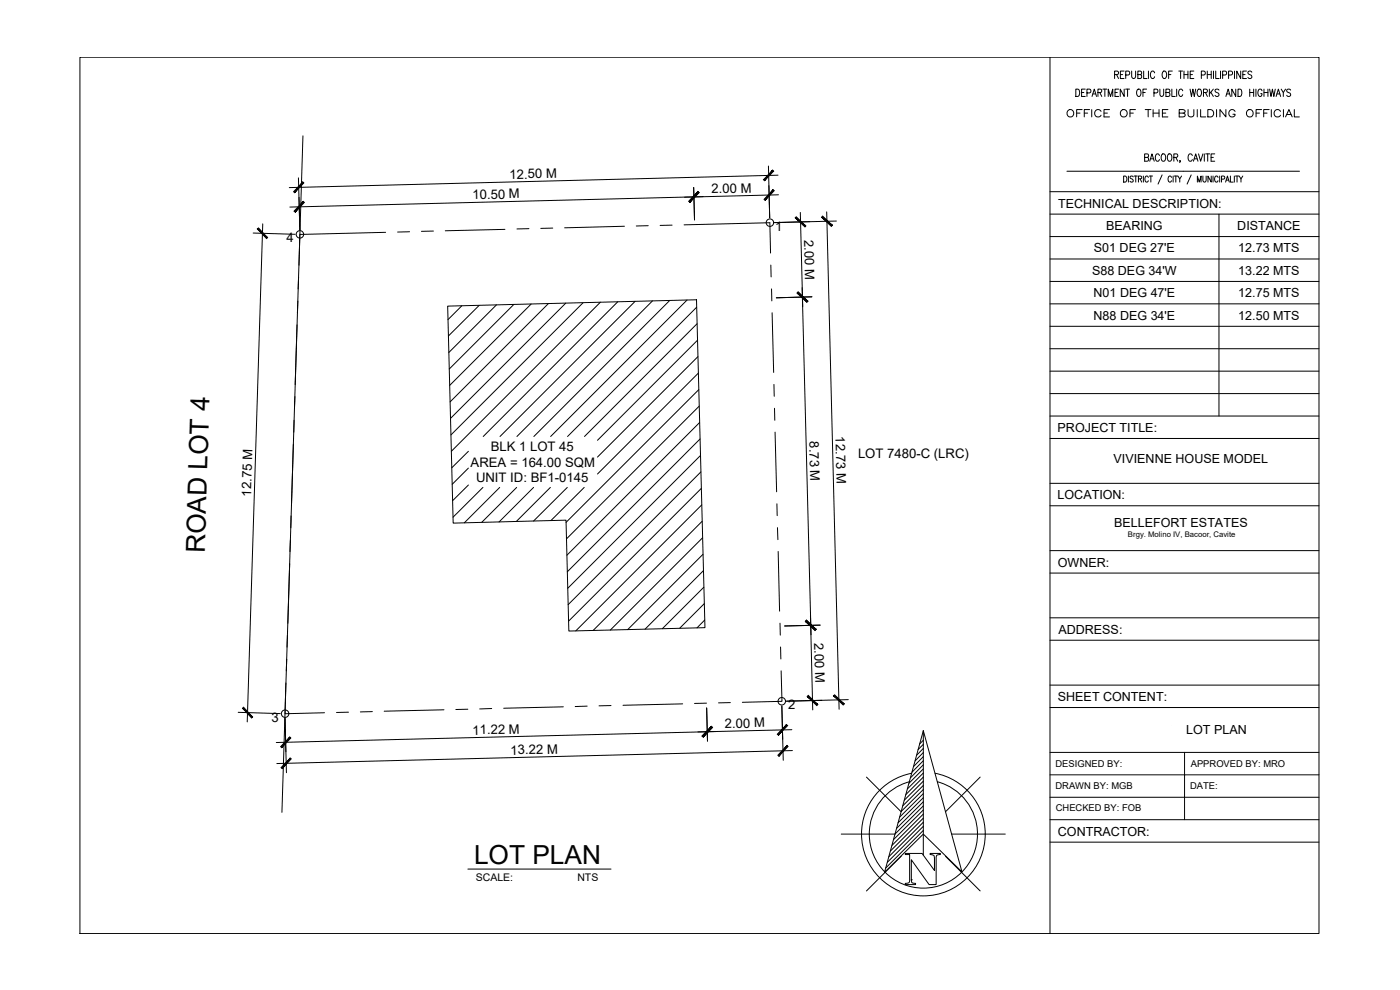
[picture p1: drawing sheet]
<svg xmlns="http://www.w3.org/2000/svg" width="420mm" height="297mm" viewBox="0 0 420 297" stroke-linecap="round" stroke-linejoin="round" font-family="sans-serif">
<!-- layer: 0 -->
<g fill="none" stroke="#000" stroke-width=".3">
<path d="M24 17.2h371.8v262.9h-371.8zM315.1 17.2v262.9M89.6 53.4l.4 15.5M90.9 40.8l-6.3 202.9M208.2 56.2l.2 9.8M230.6 49.8l.4 15.5M230.7 55.7l.3 9.7M233.5 52.6l-146.7 3.7M233.6 58.4l-146.6 3.7M315.1 57.5h80.7M76 69.9l12.6 .4M78.9 67.2l-4.7 149.4"/>
<path d="M115.7 69.7l-25.7 .6-.3 9.3M122.9 69.5l-3.6 .1M130.1 69.3l-3.6 .1M151.5 68.8l-17.9 .4M158.7 68.6l-3.6 .1M165.9 68.4l-3.6 .1M187.4 67.9l-18 .5M194.5 67.7l-3.5 .1M201.7 67.5l-3.6 .1M205.3 67.5l25.7-.7 .3 9.1M231.3 79.5l.1 3.6M240.2 63.7l.7 28.3"/>
<path d="M248.1 63.6l3.7 149.2M251 66.3l-18.6 .5 10.7-.3M315.1 64.2h80.7M315.1 71h80.7M315.1 77.7h80.7M365.8 64.2v60.6M89.4 90.3l-.1 3.6M89.6 83.2l-.1 3.5M134.4 91.8l74.6-1.9 2.6 98.4-40.9 1-.8-33.2-33.9 .9zM138.6 91.8l-4.2 4.1M143.8 91.6l-9.2 9.2M149 91.5l-14.3 14.3"/>
<path d="M154.2 91.3l-19.4 19.4M159.4 91.2l-24.5 24.4M164.6 91.1l-29.5 29.5M169.8 91l-34.6 34.5M175 90.8l-39.7 39.7M180.2 90.7l-44.7 44.7M185.4 90.5l-40.4 40.5M190.6 90.4l-40.5 40.6M195.8 90.3l-40.7 40.7M201 90.2l-40.8 40.8M206.2 90l-40.9 41M209.1 92.2l-38.8 38.8"/>
<path d="M209.2 97.1l-33.8 33.9M231.5 86.7l.1 3.6M231.7 93.8l.5 17.9M240.7 86.3l2.7 104.1M243.7 89.1l-10.7 .3M315.1 84.4h80.7M315.1 91.2h80.7M315.1 97.9h80.7M88.5 119l-.1 3.5M209.3 102.1l-30 30M209.5 107l-30.2 30.1M209.6 112l-30.3 30.2"/>
<path d="M209.7 116.9l-39.8 39.8M232.3 115.3l.1 3.6M315.1 104.6h80.7M315.1 111.4h80.7M315.1 118.1h80.7M88.3 126.1l-.1 3.6M140.6 135.4l-5 5M209.8 121.9l-39.8 39.8M210 126.8l-39.9 39.8M210.1 131.7l-39.8 39.9M210.2 136.7l-39.8 39.8M232.4 122.5l.1 3.6"/>
<path d="M232.6 129.7l.5 17.9M315.1 124.8h80.7M315.1 131.6h80.7M87.4 154.8l-.1 3.6M140.6 140.4l-4.9 4.9M140.6 145.5l-4.8 4.7M144.9 146.2l-8.9 9M150 146.2l-10.7 10.7M155.1 146.2l-10.5 10.5M160.1 146.2l-10.3 10.4M165.2 146.2l-10.2 10.2M170.3 146.2l-10.2 10.1"/>
<path d="M175.3 146.2l-10 10M210.3 141.6l-39.8 39.8M210.5 146.5l-39.9 39.9M210.6 151.5l-37.8 37.8M210.7 156.4l-32.7 32.8M233.2 151.2v3.5M233.3 158.3l.2 3.6M315.1 145h80.7M315.1 151.8h80.7M86.9 169.1l-.5 17.9M87.2 162l-.2 3.5M210.8 161.4l-27.6 27.6"/>
<path d="M211 166.3l-22.6 22.6M211.1 171.2l-17.5 17.6M211.2 176.2l-12.4 12.4M233.5 165.5l.5 17.9M315.1 165.2h80.7M315.1 171.9h80.7M86 197.8l-.1 3.5M86.3 190.6l-.2 3.6M211.4 181.1l-7.4 7.4M211.5 186l-2.3 2.4M234.1 187l.1 3.6M234.3 194.1v3.6"/>
<path d="M243.2 184.8l.7 28.2M246.2 187.6l-10.8 .2M315.1 185.4h80.7M315.1 192.1h80.7M71.5 213.7l12.6 .4M85.5 215.5l.5 16.3M85.8 204.9l-.3 9.3 11.9-.3M104.6 213.7l-3.6 .1M111.7 213.5l-3.6 .1M133.3 213l-18 .4M140.4 212.8l-3.6 .1M147.6 212.6l-3.6 .1"/>
<path d="M169.1 212.1l-17.9 .4M176.2 211.9l-3.6 .1M183.4 211.7l-3.6 .1M204.9 211.2l-17.9 .4M212 211l-3.6 .1M212.1 212.4l.2 10M215.1 219.5l-132.2 3.3M219.2 210.8l-3.6 .1M234.4 201.3l.3 9.1-11.9 .3M234.6 211.8l.5 16.3M237.6 218.9l-28.1 .7M254.6 209.9l-18.6 .5"/>
<path d="M315.1 205.6h80.7M315.1 212.3h80.7M237.8 225.2l-154.7 3.9M277.1 234.4l-5.7 5.7M277.1 233.2l-5.2 5.2M277.1 231.9l-4.8 4.8M277.1 230.7l-4.3 4.3M277.1 229.5l-3.9 3.9M277.1 228.2l-3.4 3.5M277.1 227l-2.9 3M277.1 225.8l-2.5 2.5M277.1 224.6l-2 2"/>
<path d="M277.1 223.3l-1.6 1.6M277.1 222.1l-1.1 1.1M277.1 235.7l-6.2 6.1M277.1 236.9l-6.6 6.6M277.1 238.1l-7.1 7.1M277.1 239.3l-7.6 7.6M315.1 225.7h80.7M315.1 232.5h80.7M315.1 239.2h80.7M355.5 225.7v20.2M277.1 240.6l-8 8M277.1 241.8l-8.5 8.5"/>
<path d="M277.1 243l-9 9M277.1 244.2l-9.4 9.4M277.1 245.5l-9.9 9.8M277.1 246.7l-10.3 10.3M277.1 247.9l-10.8 10.8M277.1 249.2l-11.3 11.2M315.1 245.9h80.7M315.1 252.7h80.7M140.4 260.8h43"/>
<circle cx="90" cy="70.3" r="1.12"/>
<circle cx="231.1" cy="66.8" r="1.12"/>
<circle cx="85.6" cy="214.1" r="1.12"/>
<circle cx="234.6" cy="210.4" r="1.12"/>
</g>
<!-- layer: papel -->
<g fill="none" stroke="#000" stroke-width=".3">
<path d="M322.9 26.7a1.16 1.16 0 0 1 1.1 .6 1.16 1.16 0 0 1-.1 1.3l-.4 .3h-.6zM324.6 27.8h.7M325.7 26.7h-1.1v2.2h1.1M326.2 27.9l1.1-.2-.1-.9-1-.1v2.2M327.7 28.9l.7-2.2 .7 2.2M328 28.2h.8M329.5 27.8l1-.1 .2-.3-.2-.6-1-.1v2.2M330.1 27.8l.6 1.1M331 26.7h1.2M331.6 26.7v2.2M332.6 28.9v-2.2l.7 2.2 .7-2.2v2.2M334.5 22.4l1-.1 .1-.8-1.1-.2v2.3"/>
<path d="M334.6 27.8h.7M335.1 22.4l.6 1.2M335.7 26.7h-1.1v2.2h1.1M336.2 22.4h.7M337.3 21.3h-1.1v2.3h1.1M337.4 26.7v2.2l-1.2-2.2v2.2M337.8 26.7h1.2M337.8 22.5l1.1-.1v-.9l-1.1-.2v2.3M338.4 26.7v2.2M339.6 21.3l.1 1.9a.58 .58 0 0 0 .7 .3 .58 .58 0 0 0 .4-.6v-1.6M341.4 26.8l.2-.1a1.2 1.2 0 0 1 .5 2.1l-.1 .1a1.22 1.22 0 0 1-1-.9 1.22 1.22 0 0 1 .4-1.2zM341.5 22.4l1-.1v-.8l-1-.2v2.3l1-.2 .1-.6-.4-.4"/>
<path d="M343 27.8h.7M343.2 21.3v2.3h1M344.1 26.7h-1.1v2.2M344.7 21.3v2.3M346.3 27.9l1.1-.2-.1-.9-1-.1v2.2M346.5 21.9a.65 .65 0 0 0-.8-.6 .65 .65 0 0 0-.4 .9v.5a.65 .65 0 0 0 .4 .9 .65 .65 0 0 0 .8-.6M348.1 26.7l.1 1.9a.55 .55 0 0 0 .6 .3 .55 .55 0 0 0 .4-.6v-1.6M349.1 21.4l.2-.1a1.16 1.16 0 0 1 .9 1.1 1.16 1.16 0 0 1-.9 1.2 1.48 1.48 0 0 1-.2-2.2zM349.9 27.8l1-.1 .2-.3-.2-.6-1-.1v2.2l1.1-.2 .1-.5-.4-.4M350.7 22.4h.7M351.7 26.7v2.2h1M351.8 21.3h-1.1v2.3"/>
<path d="M353.1 26.7v2.2M353.8 21.3h1.1M354.3 21.3v2.3M355 27.2a.64 .64 0 0 0-.8-.4 .64 .64 0 0 0-.5 .8v.5a.64 .64 0 0 0 .5 .8 .64 .64 0 0 0 .8-.5M355.3 22.4h1.2M355.3 21.3v2.3M356.5 21.3v2.3M357.2 26.7l.4 2.2 .4-2.2 .4 2.2 .4-2.2M357.2 22.4h.7M358.3 21.3h-1.1v2.3h1.1M359.6 26.8l.2-.1a1.2 1.2 0 0 1 .5 2.1l-.2 .1a1.22 1.22 0 0 1-.9-.9 1.22 1.22 0 0 1 .4-1.2zM360.5 22.5l1.1-.1v-.9l-1.1-.2v2.3"/>
<path d="M361.2 27.8l1-.1 .2-.3-.2-.6-1-.1v2.2M361.8 27.8l.6 1.1M362.3 22.4h1.2M362.3 21.3v2.3M363 26.7v2.2M363.4 27.7l.7 1.2M363.5 21.3v2.3M364.1 26.7l-1.1 1.5M364.2 21.3v2.3M364.9 21.3v2.3h1M365.8 27l-.4-.3-.8 .3 .2 .6 .9 .4a.61 .61 0 0 1-.2 .9 .61 .61 0 0 1-.9-.3M366.3 21.3v2.3"/>
<path d="M366.9 22.5l1-.1 .1-.9-1.1-.2v2.3M367.9 28.9l.7-2.2 .7 2.2M368.2 28.2h.8M368.7 22.5l1-.1 .1-.9-1.1-.2v2.3M370.5 21.3v2.3M370.9 26.7v2.2l-1.2-2.2v2.2M371.5 26.7a1.16 1.16 0 0 1 1.2 .6 1.16 1.16 0 0 1-.1 1.3l-.5 .3h-.6zM372.3 21.3v2.3l-1.1-2.3v2.3M373 22.4h.7M374.1 21.3h-1.1v2.3h1.1M375.1 27.8h1.1M375.1 26.7v2.2"/>
<path d="M375.7 21.7a.59 .59 0 0 0-.8-.4 .59 .59 0 0 0-.3 .8l.9 .5a.61 .61 0 0 1-.1 .9 .61 .61 0 0 1-.9-.3M376.2 26.7v2.2M376.9 26.7v2.2M378.7 27.2a.64 .64 0 0 0-.8-.4 .64 .64 0 0 0-.4 .8v.5a.65 .65 0 0 0 .6 .9 .65 .65 0 0 0 .6-.9h-.3M379.3 27.8h1.2M379.3 26.7v2.2M380.5 26.7v2.2M381 26.7l.5 2.2 .4-2.2 .4 2.2 .4-2.2M383 28.9l.7-2.2 .6 2.2M383.2 28.2h.9M384.5 26.7l.6 1.1v1.1M385.8 26.7l-.7 1.1"/>
<path d="M387.3 27l-.4-.3-.7 .3 .1 .6 .9 .4a.61 .61 0 0 1-.2 .9 .61 .61 0 0 1-.8-.3M320.2 51.4h69.8M337.2 52.8a.91 .91 0 0 1 1 .9 .91 .91 0 0 1-1 .9zM338.7 52.8v1.8M340.1 53.1l-.3-.3-.7 .3 .1 .3 .8 .4 .1 .3-.3 .5-.7-.2M340.4 52.8h.9M340.9 52.8v1.8M341.7 53.7l.8-.1 .1-.6-.9-.2v1.8M342.2 53.7l.4 .9M343.1 52.8v1.8M343.5 47.2l1-.1 .2-.3-.2-.5-1-.1v2.2l1-.1 .2-.6-.4-.5M344.6 53.2a.52 .52 0 0 0-.6-.4 .52 .52 0 0 0-.4 .7v.5a.52 .52 0 0 0 .4 .6 .52 .52 0 0 0 .6-.4"/>
<path d="M344.9 52.8h1M345 48.4l.7-2.2 .7 2.2M345.3 47.7h.8M345.4 52.8v1.8M348 46.7a.64 .64 0 0 0-.8-.5 .64 .64 0 0 0-.5 .8v.5a.64 .64 0 0 0 .5 .9 .64 .64 0 0 0 .8-.5M348.8 52.5l-1.3 2.7M348.8 46.3l.2-.1a1.2 1.2 0 0 1 .9 .9 1.2 1.2 0 0 1-.4 1.2l-.2 .1a1.2 1.2 0 0 1-.9-.9 1.2 1.2 0 0 1 .4-1.2zM350.7 46.3l.1-.1a1.2 1.2 0 0 1 1 .9 1.2 1.2 0 0 1-.4 1.2l-.2 .1a1.2 1.2 0 0 1-.9-.9 1.2 1.2 0 0 1 .4-1.2zM351.6 53.2a.52 .52 0 0 0-.7-.4 .52 .52 0 0 0-.4 .7v.5a.52 .52 0 0 0 .4 .6 .52 .52 0 0 0 .7-.4M352.1 52.8v1.8M352.3 47.2l1-.1 .2-.3-.2-.5-1-.1v2.2M352.4 52.8h1"/>
<path d="M352.9 52.8v1.8M352.9 47.2l.6 1.2M353.5 52.8l.6 .9v.9M354.2 48.3h-.2h.2l-.2 .5M354.6 52.8l-.5 .9M357.5 52.5l-1.2 2.7M357.8 46.7a.66 .66 0 0 0-.8-.5 .66 .66 0 0 0-.4 .8v.5a.66 .66 0 0 0 .4 .9 .66 .66 0 0 0 .8-.5M358.2 48.4l.6-2.2 .7 2.2M358.4 47.7h.9M359.4 54.6v-1.8l.5 1.8 .6-1.8v1.8M359.7 46.2l.6 2.2 .7-2.2M361 52.8v1.3l.4 .5h.4l.2-.5v-1.3"/>
<path d="M361.4 46.2v2.2M361.9 46.2h1.1M362.4 46.2v2.2M363.5 47.2h.6M363.5 52.8v1.8l-1-1.8v1.8M364.1 52.8v1.8M364.6 46.2h-1.1v2.2h1.1M365.5 53.2a.52 .52 0 0 0-.6-.4 .52 .52 0 0 0-.4 .7v.5a.52 .52 0 0 0 .4 .6 .52 .52 0 0 0 .6-.4M366 52.8v1.8M366.6 53.7h.8l.1-.7-.9-.2v1.8M367.8 54.6l.6-1.8 .5 1.8M368 54h.7"/>
<path d="M369.3 52.8v1.8h.8M370.4 52.8v1.8M370.8 52.8h1M371.2 52.8v1.8M371.9 52.8l.5 .9v.9M373 52.8l-.6 .9"/>
</g>
<!-- layer: A-Anno-Note -->
<path d="M277.1 219.2l11.6 42.4-11.6-11.3-11.6 11.4zM277.1 219.2v37.4M260 233.2l10.5 10.4M272.9 234.6a16.2 16.2 0 0 0-9.1 25 16.2 16.2 0 0 0 26.6 0 16.2 16.2 0 0 0-9.1-25M273.6 232a18.6 18.6 0 0 0-11.9 28.5 18.6 18.6 0 0 0 30.9 0 18.6 18.6 0 0 0-12-28.5M294.2 233.2l-10.5 10.4M252.5 250.3h16.1M270.5 256.9l-10.5 10.4M271.7 256.1h5l3.7 5.1v-3.7a.96 .96 0 0 0-1.3-1.1v-.3h3.1v.3a.95 .95 0 0 0-1.2 1.1v7.9h-2.2l-5.3-7.4v6a.92 .92 0 0 0 .3 .9 .92 .92 0 0 0 1 .1v.4h-3.1v-.4a.94 .94 0 0 0 1.3-1v-7.6h-1.3zM283.7 256.9l10.5 10.4M285.6 250.3h16.1M273.5 264h.1" fill="none" stroke="#000" stroke-width=".3"/>
<!-- layer: 0 -->
<g fill="#000" stroke="#000" stroke-width=".3">
<path d="M90.9 54.6l-2.5 3.2 2.8-2.9zM90.9 54.6l-2.5 3.2-.3-.3z"/>
<path d="M209.5 57.5l-2.5 3.2 2.8-2.9zM209.5 57.5l-2.5 3.2-.3-.3z"/>
<path d="M231.9 51l-2.8 2.9 .3 .3zM231.9 51l.3 .3-2.8 2.9z"/>
<path d="M232 56.9l-2.7 2.9 .3 .3zM232 56.9l.4 .3-2.8 2.9z"/>
<path d="M77.2 68.7l2.8 2.9 .3-.3zM77.2 68.7l.4-.3 2.7 2.9z"/>
<path d="M91 60.4l-2.4 3.3 2.7-3zM91 60.4l-2.4 3.3-.3-.3z"/>
<path d="M209.5 57.5l-2.8 2.9 .3 .3zM209.5 57.5l.3 .3-2.8 2.9z"/>
<path d="M238.7 65.3l2.9 2.8 .2-.3zM238.7 65.3l.3-.2 2.8 2.7z"/>
<path d="M246.6 65.2l2.9 2.7 .3-.3zM246.9 64.8l2.9 2.8-3.2-2.4z"/>
<path d="M239.3 87.9l3.1 2.5-2.8-2.8zM239.3 87.9l3.1 2.5-.3 .3z"/>
<path d="M239.3 87.9l2.8 2.8 .3-.3zM239.5 87.6l2.9 2.8-3.1-2.5z"/>
<path d="M242 186.1l-.2 .3 3.1 2.4zM241.8 186.4l3.1 2.4-.3 .3z"/>
<path d="M241.7 186.4l2.9 2.8 .3-.4zM242 186.1l2.9 2.7-3.2-2.4z"/>
<path d="M72.8 212.5l3 2.6-2.7-2.9zM72.8 212.5l3 2.6-.3 .3z"/>
<path d="M213.5 218l-2.4 3.1 2.7-2.8zM213.5 218l-2.4 3.1-.4-.3z"/>
<path d="M242.6 208.6l-.3 .4 3.1 2.4zM242.3 209l3.1 2.4-.3 .3z"/>
<path d="M250.2 208.8l3.2 2.4-2.9-2.7zM250.2 208.8l3.2 2.4-.3 .3z"/>
<path d="M87 221.1l-2.5 3.2 2.8-2.9zM87 221.1l-2.5 3.2-.3-.3z"/>
<path d="M87.1 227.4l-2.4 3.2 2.7-2.9zM87.1 227.4l-2.4 3.2-.3-.3z"/>
<path d="M213.5 218l-2.8 2.8 .4 .3zM213.5 218l.3 .3-2.7 2.8z"/>
<path d="M236 217.4l-2.7 2.9 .3 .3zM236 217.4l.4 .3-2.8 2.9z"/>
<path d="M236.2 223.7l-2.7 2.9 .3 .3zM236.2 223.7l.3 .3-2.7 2.9z"/>
</g>
<g fill="#fff">
<path d="M136.4 35.6l1.4-.5a126.1 126.1 0 0 0 22.1-3 131.9 131.9 0 0 1 19.3-.1 3.4 3.4 0 0 1 2.2 4 3.4 3.4 0 0 1-3.8 2.7l-9.1-1a58.3 58.3 0 0 0-18.3 .4l-6 .7 .3-1.1a45.2 45.2 0 0 0 14.5 2l7.8-.2 9.3-1.3 .6 4a148.1 148.1 0 0 0-37.2-.3l-.9-.4-.6-.5-.4-1 .2-1.2a2.29 2.29 0 0 1 1.9-1.2h4.3a169.1 169.1 0 0 0 20.3 1.1l6.1-.3-.1 .8a68.1 68.1 0 0 0-22.6 .5l-9 1.5a2.2 2.2 0 0 1-3.2-1.6 2.2 2.2 0 0 1 2.5-2.5 153.9 153.9 0 0 0 17.2-1.8 85.2 85.2 0 0 1 17.7-.6 7.7 7.7 0 0 1 5.7 2.6 2.96 2.96 0 0 1 .5 3.3 2.96 2.96 0 0 1-2.8 1.7 36.7 36.7 0 0 1-11.6 0 183.4 183.4 0 0 0-25-.4l-1.4-.6a2.26 2.26 0 0 1-.4-2.6 2.11 2.11 0 0 1 1.9-1.2l7.2 .2 13.9-.3a125.3 125.3 0 0 1 20.9 .2 2.7 2.7 0 0 1 2.2 3 2.7 2.7 0 0 1-2.9 2.4l-1.6-.1a249.4 249.4 0 0 1-33.8-.4 28.5 28.5 0 0 1-7.9-2 2.81 2.81 0 0 1-2.3-2 2.81 2.81 0 0 1 .9-2.9z"/>
<path d="M334.1 196.3a4.6 4.6 0 0 1 3.3-.2 32.1 32.1 0 0 1 9.4 1.3 142.5 142.5 0 0 0 28.2-1.4l-.5 2.7a113.1 113.1 0 0 0-18.7 1.4h-6a103.8 103.8 0 0 0-15.6 .4v-3l4.9 .2 8.5-.2 9.6-.6a40.8 40.8 0 0 1 11-.4l4.6-.2a3.2 3.2 0 0 1 3.8 1.2 1.62 1.62 0 0 1-1.6 2.1 97.6 97.6 0 0 1-19.5 .9l-4 .2-.6-.1-.7-.5a1.47 1.47 0 0 1 .2-2.1l1-.4 7.2 .2a230.4 230.4 0 0 1 23-.1 1.56 1.56 0 0 1 .9 1.9 1.56 1.56 0 0 1-1.6 1.1 185.3 185.3 0 0 0-18.8 0l-3.5-.2-7.2 .2-.5-.1-.7-.5a1.44 1.44 0 0 1-.1-1.7l.4-.5 .7-.2a138.7 138.7 0 0 0 16.5-.2l4.2-.4v1.9a111.4 111.4 0 0 0-21.7 1.1l-13.8 .3a3.5 3.5 0 0 1-3.7-.7 1.68 1.68 0 0 1 .3-1.8 1.68 1.68 0 0 1 1.8-.5 92.4 92.4 0 0 0 25.4-.4l4-.4a57.9 57.9 0 0 1 13.7-.9 1.54 1.54 0 0 1 1 1.7 1.54 1.54 0 0 1-1.4 1.3l-5.6 .1a185.7 185.7 0 0 1-21.6 1.3l-3.8-.2-4.6-.7-3.9-.1-1-2.8 6 .9a89.1 89.1 0 0 0 16.5 .5 38.1 38.1 0 0 0 10.9-1.1l1-.1a97.1 97.1 0 0 1 15.8-1.2 1.54 1.54 0 0 1 1.6 1.5 1.54 1.54 0 0 1-1.6 1.6l-8.7 .1a187.5 187.5 0 0 1-30.9 .9l-12.7-.4a1.53 1.53 0 0 1-1.3-1.1 1.53 1.53 0 0 1 .5-1.6z"/>
<path d="M341.3 199.2l1.1-.4a7.3 7.3 0 0 1 4.6-.7 89.9 89.9 0 0 0 22.4-2 2.05 2.05 0 0 1 3 .4 1.56 1.56 0 0 1-1.1 2.2l-1.2 .3a122.3 122.3 0 0 1-15 1.5l-4.3 .4a17 17 0 0 0-8.1 .8 1.44 1.44 0 0 1-1.8-.6 1.44 1.44 0 0 1 .4-1.9z"/>
<path d="M354.2 215a.49 .49 0 0 1 .6-.3 .49 .49 0 0 1 .3 .6v2a5.1 5.1 0 0 1-1.5 3.5l-.2 .2a1.1 1.1 0 0 1-1.2-.1 1.1 1.1 0 0 1-.4-1.1 3.2 3.2 0 0 1 2.2-3.7 2.27 2.27 0 0 1 1.5 3.2 2.19 2.19 0 0 1-2.9 1.9l-.1-.1a4.3 4.3 0 0 1 .7-4.3 1.09 1.09 0 0 1 1.2-.4 1.09 1.09 0 0 1 .8 .9l.2 1.2-.5 1.2a1.46 1.46 0 0 1-2.2 .9 2.96 2.96 0 0 1-.7-2.5l.6-.3a1.98 1.98 0 0 1 1.9 1.1l.2 .4a1.21 1.21 0 0 1 .3 1.3 1.21 1.21 0 0 1-1 .8l-1.3-.9a4.3 4.3 0 0 1 1.7-5.2 1.64 1.64 0 0 1 1.6 .9 1.64 1.64 0 0 1-.3 1.9 4.1 4.1 0 0 1-4 3.1 1.96 1.96 0 0 1-.2-3.1l.7-1.1a.89 .89 0 0 1 .9-.6 .89 .89 0 0 1 .8 .7l.6 1.7 .1 .9-.3 .8-.6 .4a1.15 1.15 0 0 1-1.2-.4 1.15 1.15 0 0 1-.1-1.3 2.55 2.55 0 0 1 1.6-2.6 1.95 1.95 0 0 1 .7 2.7v.1a1.11 1.11 0 0 1-1.2 .9 1.11 1.11 0 0 1-1-1.1v-.8l.4-.4 .4 .2a.84 .84 0 0 0-.4 1 .84 .84 0 0 0 1 .5 1.84 1.84 0 0 0 .2-2.7 2.34 2.34 0 0 0-1.1 3.4 .76 .76 0 0 0 1.2-.5 2.84 2.84 0 0 0-1-3 3 3 0 0 0-1.6 3.7 1.97 1.97 0 0 0 2.3-.4l.7-.8a3.7 3.7 0 0 0 .9-3.2 1.35 1.35 0 0 0-1.4-.4 1.35 1.35 0 0 0-1 1.1 3.5 3.5 0 0 0 .1 3.6l.1 .1a.73 .73 0 0 0 1 .3 .73 .73 0 0 0 .2-1 2.18 2.18 0 0 0-1.6-1.7 .45 .45 0 0 0-.5 .1 .45 .45 0 0 0-.1 .5 1.14 1.14 0 0 0 .3 1.3 1.14 1.14 0 0 0 1.3 .1l.6-.5a1.69 1.69 0 0 0-.6-2.9 3.7 3.7 0 0 0-1.5 2.7v.6a1.16 1.16 0 0 0 1.1 .9 1.16 1.16 0 0 0 1.2-.8 2.73 2.73 0 0 0 .4-2.8 1.36 1.36 0 0 0-1.3-.9 1.36 1.36 0 0 0-1.2 1 2.36 2.36 0 0 0 .1 3.2l.7-.2a5.6 5.6 0 0 0 1.3-5.4l-.6 .6a.45 .45 0 0 1 .1-.7z"/>
<path d="M336.3 218.3a17.2 17.2 0 0 1 11.6-.3l.8 .6a2.27 2.27 0 0 1-1.6 1.7 7.1 7.1 0 0 1-8.1-1 1.92 1.92 0 0 1 1.4-2.5 11.1 11.1 0 0 1 9.7 1.8 1.15 1.15 0 0 1-.3 2 9.2 9.2 0 0 1-11-1.4v-.5a24.4 24.4 0 0 1 13.1-.3l1.2 .5a.84 .84 0 0 1 .1 1.2l-2.4 .3a16.3 16.3 0 0 1-8.8-1.6v-.5h1l4.4-.2 3.1 .3 1.3 .4 .7 .5 .5 .9-.3 .5a1.88 1.88 0 0 1-2.4-.9l-.3-1.2a.93 .93 0 0 1 .5-1.2 .93 .93 0 0 1 1.2 .4l1.2 1.4 .5 2.3-.2 .3-1.3-3.8 .3-.1 .5 1.8-.1-1.8 .5-.1 .1 3a.76 .76 0 0 1-.2 1l-.9-3.4 .3-.1 .4 1.8-.4 .1-.3-1.7 .2-.3 .4 .4 .6 2h-.1v-2.2l.2-.4a1.42 1.42 0 0 1 1.3 1.4l.3 .6h-.2l-.4-3.7 .2-.2 .3 .7v2.6a1.01 1.01 0 0 1-.2 1.2l-.9-1.8-.3-.2-.5 2-.3 .1-.2-.2-.3-2.2 .3-.8 .5 .5 .2 .9v1.1l-.4 .6a.57 .57 0 0 1-.8-.5l-.2-1.3a1.12 1.12 0 0 1 .6-1.4l1.1 .8 .5 1.6a.76 .76 0 0 1-.6 1.2l-.6-.4-.3-.8 .1-1.8 .7-.2 1.3 .4 .5 .4a2.41 2.41 0 0 1-.4 2.6 1.98 1.98 0 0 1-2 1.3 2.55 2.55 0 0 1-.6-4.3l1.1-.4 1.3 .2a1.63 1.63 0 0 1 .9 1.8 1.63 1.63 0 0 1-1.4 1.3l-.9 .1-.5-.3-.6-.9-.2-.9 .1-.8 .7-.4 .6-.1 .6 .4a1.64 1.64 0 0 1 .6 1.7 1.64 1.64 0 0 1-1.2 1.2l-.6-.2-.4-.5-.2-1.2 .1-.8 1-.9 1.5-.2a.95 .95 0 0 1 .9 .6 .95 .95 0 0 1-.1 1l-.5 1-.6 .6-1.3 .1-.7-.8 .2-1.9a1.87 1.87 0 0 1 2.6-1.6l.1 1.4-.3 2.1a1.65 1.65 0 0 1-1.9 1.4l-.6-.5-.3-1.2 .3-1.6 .6-.8 .4 .2 .7 1.3v1.6l-.4 1a.53 .53 0 0 1-.7 .2 .53 .53 0 0 1-.3-.7l.5-2.2 .8-1.2 .2 .3-1 1.9 .1 1.5 .4-.7a2.07 2.07 0 0 0-.3-2.2l-.3-.5-.5 .9-.1 1 .2 1 .7 .4a2.73 2.73 0 0 0 1.5-3.1v-.9a.77 .77 0 0 0-.7-.6 .77 .77 0 0 0-.8 .6l-.7 1.4v1.5l.4 .4 .5 .1 .7-.2 .5-.6a1.67 1.67 0 0 0 .1-1.7h-1.4l-.9 .6-.3 .8 .2 .9 .4 .5 .5-.1a1.14 1.14 0 0 0 .2-2l-.6-.3-.7 .4-.1 .8 .4 1 .5 .3 .5 .1 .7-.3 .5-.5a1.04 1.04 0 0 0-.2-1.5l-1.6-.3-1 .7a1.96 1.96 0 0 0 1.1 3.1 2.3 2.3 0 0 0 1.5-3.3l-1.6-.5-.2 1.3 .6 1a2.04 2.04 0 0 0-.8-2.5 .23 .23 0 0 0-.3-.1 .23 .23 0 0 0-.1 .3v1l.3 .9 .4-.9-.3-1 .1 1.8 .4-1.6 .3-.3 .8 .5 .5 1.5-.2 .1v-3.4l.3-.2 .4 4a.43 .43 0 0 1-.5-.1 .43 .43 0 0 1-.1-.5l-.1-.3a.94 .94 0 0 0-.9-1.2v2.2a.32 .32 0 0 1 0 .5 .32 .32 0 0 1-.4 .1l-.8-2.3 .2-.1 .2 1.6h-.4l-.4-2.1 .3-.3 .2 .3 .7 2.7-.4 .2-.1-2.8 .4-.2v1.9l-.2 .2-.6-.8-.5-2h.3l.3 .5 .8 3-.2 .2-.5-2.1-1.2-1.1a.64 .64 0 0 0-.8 0 .64 .64 0 0 0 0 .9 1.49 1.49 0 0 0 1.9 1.3v-.5l-.5-.6a8.2 8.2 0 0 0-4.5-.8l-4.9 .3 1.5 .8a21.8 21.8 0 0 0 7.2 .7l1.6-.3 .1-.5-.8-.6-1.6-.5a23.1 23.1 0 0 0-11.2 .6l-.1 .2 .6 .8a8.7 8.7 0 0 0 10.3 0 2.72 2.72 0 0 0-2.2-2.4 9.5 9.5 0 0 0-7.3-.5l-.6 .4a1.39 1.39 0 0 0-.7 1.4 1.39 1.39 0 0 0 1 1.2 6.9 6.9 0 0 0 7.7-.7l.3-.4a4.7 4.7 0 0 0-3.7-1.5 16.8 16.8 0 0 0-8 1.3l-.1 .2a5.1 5.1 0 0 0 4.5 1.4l5.4-.1 2.7-.3 .1 .2-2.3-.5-3.5-.2-5.7 .3 .3 .2a8 8 0 0 0 3.9 .4v.4l-1.4-.1a4.7 4.7 0 0 1-3.2-.7 .42 .42 0 0 1 .1-.5 .42 .42 0 0 1 .5-.1l8.6 .1 2.5 .3 .7 .4-.3 .2-6.6 .2-5-.3a1.59 1.59 0 0 1-1.7-1.6z"/>
<path d="M334.9 217.9a10.1 10.1 0 0 1 5-.3l2.3 .8 .9 1.1 .1 .7-.4 .4-1.7 .3a8 8 0 0 1-4.8-.5 1.07 1.07 0 0 1-.6-1.2 1.07 1.07 0 0 1 1.1-.8l.2-.1a21 21 0 0 1 9.1-.7l1.8 .3a1.57 1.57 0 0 1 1.1 1.4 1.57 1.57 0 0 1-.9 1.6l-1.3 .7a7.2 7.2 0 0 1-8.2-.7l-.4-1.4a1.81 1.81 0 0 1 1.6-1.7l4.6-.3 3.9 .5a1.17 1.17 0 0 1 1.1 1.3l-.3 1-1.3 .4-5.8 .2-2.8-.3a.67 .67 0 0 1-.8-.4 .67 .67 0 0 1 .3-.8l5-1 4.5-.2a2.57 2.57 0 0 1 2.1 1l-.4 .9-.6 .1-1.3-.4-3.8-.3-4.2 .6v-.4l2.6 .4 2.6 .1 2.1-.2 1.1-.3-.1-.5-2.2-.7a12.4 12.4 0 0 0-6 .3h-.2a.78 .78 0 0 0-.5 .6 .78 .78 0 0 0 .2 .8l.2 .2a5.1 5.1 0 0 0 3.5 1.3l2.7-.6 1.3-.7 .5-.6a.55 .55 0 0 0 .1-.6 .55 .55 0 0 0-.5-.3l-2.2-.5a13 13 0 0 0-8 .8l-.3 .3 1.7 .6h1.8l1.6-.4-1.2-.8-1.5-.4a7.3 7.3 0 0 0-3.7 .2 1.86 1.86 0 0 0 2.1 1.9l1.3-.3 .8-.6 .3-.8-.6-.9-.1 .8 .3 .9 1.1 1.2a2.75 2.75 0 0 0 4.1-.9l.5-1.3-.1-.7a7.1 7.1 0 0 0-4.8 0l-3.6 1.1a2.46 2.46 0 0 0-1.7 1.7v.2a2.76 2.76 0 0 0 3.1 .8l1.7-.4 1.6-.8-2.3-.6-1.8-.1v-.2l2.6 .5h3.8l.1 .5-3-.5h-4.7a.59 .59 0 0 1-.6-.5 .59 .59 0 0 1 .5-.7l2.5-.5 8.3-.5 .2 1-4.5-.3-3.2 .2 1.4 1 1.8 .8 2.5 .7 1.9 .2 1.5-4.8a.6 .6 0 0 1 .8-.4 .6 .6 0 0 1 .4 .8v3.1l.2 .5 .1-.1a4 4 0 0 0 1.5-2.8 1.08 1.08 0 0 1 1.2-.4 1.08 1.08 0 0 1 .8 1.1l.1 .4-.6-.1a.93 .93 0 0 1 1-1 .93 .93 0 0 1 .8 1.2l.2 1.1-1.2 .2-.1-2.5 .5-.5h.5l.4 .6 .1 2.1a.83 .83 0 0 1-.5 1.2 .83 .83 0 0 1-1.1-.7l-.2-1.2-1.2 2a1.39 1.39 0 0 1-1.6 .8 1.39 1.39 0 0 1-1.1-1.5l-1.1-1.3-1 .8-.4 .6v.8l.4 .2a2.54 2.54 0 0 0 2-1.2v-.4a1.89 1.89 0 0 0-1.6-1.2l-.6 .1a.56 .56 0 0 0-.6 .4 .56 .56 0 0 0 .4 .7l1 .4 1.4-.1a.65 .65 0 0 0 .5-.6 .65 .65 0 0 0-.4-.7 1.08 1.08 0 0 0-1.5-.1l.1 .2h.9l1.4-.7-1.8-.5-1.3 .2-.9 .4a.38 .38 0 0 0-.3 .4 .38 .38 0 0 0 .5 .4l2.4 .3 1.7-.7-2-.5h-3.1l-1.9 .6-1.5 .9 2.3 .2 2.1-.2a.42 .42 0 0 1 .4 .2 .42 .42 0 0 1 0 .4l-2.5 .1 1.6 .2 1.6-.4-2.5-.6-2.6 .2 1.2 .8 1.2 .5-.1 .2-.4-.2 .3-.9 2.1 1 1.9 .1-1.4-1.3-1.4-.7a4.6 4.6 0 0 0-2.9 0l-1.3 .6a.96 .96 0 0 0 .5 1.2 4.4 4.4 0 0 0 5.6-.5l.6-.7-.5-.8a.86 .86 0 0 1 .2-1.3 .86 .86 0 0 1 1.2 .3l1.3 1.5-.4-.1 .5-1.2a.76 .76 0 0 1 1.1-.8 .76 .76 0 0 1 .1 1.4l-.2 1a2.62 2.62 0 0 1-.6 2.2 1.27 1.27 0 0 1-1.5-1.4l-.5-.9 .3-.3v.9l-1.2 1a5.5 5.5 0 0 1-7.4-.1l-.3-1.2 .6-1a7 7 0 0 1 5.3-.6l1.6 .7 1.4 1a1.15 1.15 0 0 1 .4 1.3 1.15 1.15 0 0 1-1.1 .8l-3.1-.4-2.5-1.4a.61 .61 0 0 1 0-.8 .61 .61 0 0 1 .8-.1l2.5 1.4a.69 .69 0 0 1 .4 .9 .69 .69 0 0 1-.8 .4l-1.7-.4-2.4-1.1-.6-.8-.1-.6 1.1-.5 2.6-.2 2.2 .2 1.4 .5a.9 .9 0 0 1 .5 1.1 .9 .9 0 0 1-.9 .7l-.8 .2a5.5 5.5 0 0 1-4.4-.4 .72 .72 0 0 1-.3-.8 .72 .72 0 0 1 .6-.6l4.2-.4a.65 .65 0 0 1 .9 .4 .65 .65 0 0 1-.4 .9l-4.8 .3a2.13 2.13 0 0 1-2.3-.9l.2-.5 .9-.7 2.4-1 2.3-.5 2.7-.1a2.2 2.2 0 0 1 2.5 1.7 2.97 2.97 0 0 1-2.4 1.5l-2.5 .2-1.5-.5-.5-.5-.1-.6 .1-.8 .5-.6a6.4 6.4 0 0 1 4.1-1 1.6 1.6 0 0 1 2 1 1.6 1.6 0 0 1-.9 2l-1.5 .8h-1.8l-.6-.4-.4-.7v-.7l.5-.8a2.43 2.43 0 0 1 3.9 .6 1.78 1.78 0 0 1 .3 1.9 1.78 1.78 0 0 1-1.6 1l-1.2 .2-1.1-.1-1-.4-.8-.8-.2-.8 .1-.8 .7-.7 1.1-.4a2.27 2.27 0 0 1 2.5 .6l.7 .9a1.69 1.69 0 0 1-.1 2.1 2.8 2.8 0 0 1-4.4 1.1l-.2-.8 .1-1 .4-1.1 .9-1.1a1.69 1.69 0 0 1 2.6-.2l1 1.3 .5 1.2 .4-.6a5.7 5.7 0 0 1 1.8-2.8 1.29 1.29 0 0 1 1.4 1.5l-.9 .2-.1-1.2 .5-.5 .6 .1 .3 .5 .1 3.6a.83 .83 0 0 1-.9 .9 .83 .83 0 0 1-.6-1.2l-.1-.7 .6-.1a.84 .84 0 0 1-.9 .9 .84 .84 0 0 1-.8-.9l-.1-.5-.5 .8-1 .9a1.49 1.49 0 0 1-1.8 .1 1.49 1.49 0 0 1-.5-1.8l.1-2 .5-.1-.8 3a1.55 1.55 0 0 1-1.9 1.7l-4.5-1.3-2.8-1.2a2.12 2.12 0 0 1-1.1-1.5v-.2a4.4 4.4 0 0 1 3.1-.4l5.7-.1a.56 .56 0 0 1 .8 .4 .56 .56 0 0 1-.5 .7h-6l-4.1 .8-.2-.5 5.6 .3a3.5 3.5 0 0 1 3 .8l-.1 .5-.5 .2-6.4-.2a3.2 3.2 0 0 1-2.6-1 .78 .78 0 0 1 .3-.8 .78 .78 0 0 1 .8 0l3.7 .2 1.5 .5 .6 .4a.66 .66 0 0 1-.3 1l-.3 .2a11.4 11.4 0 0 1-7 1.2 2.1 2.1 0 0 1-1.2-2.1 2.1 2.1 0 0 1 1.6-1.8l2.2-.8 5.4-1.3a2.34 2.34 0 0 1 3.1 1.1l-.1 1.5-1.3 2.2a3.3 3.3 0 0 1-3.3 .9l-.9-.2a4.3 4.3 0 0 1-2.4-2.2l-.4-1a1.63 1.63 0 0 1 .8-2.2 1.63 1.63 0 0 1 2.2 .9l.4 .9v.7l-.9 1.4a3.9 3.9 0 0 1-5.8-.4l-.3-1.4z"/>
</g>
<path d="M166 235.6l7.1 .5 2.3 .2 .1 .3-.4 .2-3.8-.5-5.2-.3-.2-.1z" fill="#fe5252"/>
<path d="M142.3 236.1l.6-.3 10.8-.4 8.7-.1a1.8 1.8 0 0 1 2.3 1.1l-.1 .4-.5 .3a94.4 94.4 0 0 1-15.2-.2l-1.8 .1 .5-1.2 13.8 .1 2 .3 .3 .6-.3 .5a74.3 74.3 0 0 1-17.8 1.7 .77 .77 0 0 1-.8-.9 .77 .77 0 0 1 .9-.7 20.4 20.4 0 0 1 16.1-.7 1.95 1.95 0 0 1 1.2 1.9 1.95 1.95 0 0 1-1.4 1.8 16 16 0 0 1-16.2 .6l-.9-.7a2.91 2.91 0 0 1-1.1-4 6.7 6.7 0 0 1 3.9-1.6 43.5 43.5 0 0 1 23.5 2.2 1.03 1.03 0 0 1 .4 1.2 1.03 1.03 0 0 1-1.1 .7 77.5 77.5 0 0 1-17.9-.1l-4-.2 .2-1.3 3.9 .2a131.6 131.6 0 0 1 22.3-.5l.7 .7-.1 .7a12.6 12.6 0 0 1-5.9-.3 10.5 10.5 0 0 1-5.5-1.8l-.1-.8 .5-.5a38.8 38.8 0 0 1 14.1 1.1l.7 .5 .1 .5-.2 .5-.6 .2-10.9-.8h-4a.83 .83 0 0 1-1.2-.3 .83 .83 0 0 1 .3-1.1l1.8-.1a43.5 43.5 0 0 1 13.7-.1l1.8 .5a1.02 1.02 0 0 1 1.2 .9 1.02 1.02 0 0 1-1.1 1.1 26.9 26.9 0 0 1-15.5 .9l-.5-.9 .2-.4 .7-.3a27.1 27.1 0 0 1 13.2-1.2l.6 .6-.2 .8a28.9 28.9 0 0 1-16.1 .2 1.04 1.04 0 0 1-.9-.8 1.04 1.04 0 0 1 .5-1.1 32.3 32.3 0 0 1 13.4 2.3l3.3 .9a.78 .78 0 0 1 .3 1 .78 .78 0 0 1-.9 .5l-3.6 .2-9.9-.6a38.5 38.5 0 0 1-12.4-1.7 .76 .76 0 0 1-.4-1 .76 .76 0 0 1 .9-.4 55.9 55.9 0 0 0 17.2-.7 13.6 13.6 0 0 1 7.5 1.5 1.23 1.23 0 0 1 0 1.5 1.23 1.23 0 0 1-1.5 .4 14.5 14.5 0 0 0-9.4-1.5l-5.6 .3-6.9 .1-.1-1.2a33.8 33.8 0 0 0 11.7 1.7l8.4 .5 2.5-.2-.1 .3a27.6 27.6 0 0 0-11.9-2.8l-.8 .1 .1-.3a21 21 0 0 0 12.6 .1v.3l-1-.1a19 19 0 0 0-9 1.1l.5 .1a21 21 0 0 0 12-1.1 21.2 21.2 0 0 0-10.8-.8l-5.1 .7a.69 .69 0 0 1-.8-.6 .69 .69 0 0 1 .6-.8l10.3 1h3.8l-.1 .5a24.1 24.1 0 0 0-10.8-1l.8 .2a16 16 0 0 0 6.6 1.2l-.1 .8-1.7-.2a80.9 80.9 0 0 0-17.1 .4l-6.2 .2a.72 .72 0 0 1-.8-.8 .72 .72 0 0 1 1-.6 95 95 0 0 0 20.5 .7l.6-.1a38 38 0 0 0-23.9-1.4l-1.3 .9a7.2 7.2 0 0 0 7.1 4.6 12.5 12.5 0 0 0 10.2-3.1v-.2a12.8 12.8 0 0 0-11.4-1.5l-3.2 1.1v-.2l1.3 .1a59.7 59.7 0 0 0 13.2-1.5l.1 .7-4-.3h-11.9a.71 .71 0 0 1-.4-.8 .71 .71 0 0 1 .8-.5h1.5a74.3 74.3 0 0 0 15 .3l.2 .9-.8-.1a75.3 75.3 0 0 0-17.7 .3v-.7l1.1 .3a82.4 82.4 0 0 0 20.9 .8l.1 .5-1-.1a39.3 39.3 0 0 0-11.1 .9l-9.4 1.8a.7 .7 0 0 1-.5-.8 .7 .7 0 0 1 .8-.5l8.8-.1 11.6-.6v.7a47.1 47.1 0 0 0-13.4-.6l-6.8 .3a.81 .81 0 0 1-.9-.9 .81 .81 0 0 1 1.2-.6l14-.1-.1 1-1.5-.5a34.6 34.6 0 0 0-11.8-1.3v-1l1.2 .4a50 50 0 0 0 14.8 3.3l-.1 .9-1.4-.5a46.4 46.4 0 0 0-13.1-2.1 .81 .81 0 0 1-.1-1.1 .81 .81 0 0 1 1.1-.1 88.9 88.9 0 0 0 15.6 1.9l.1 .9-.5-.2a36.5 36.5 0 0 0-12.2-.5l.1-.4 7.5 3.7a.93 .93 0 0 1 .7 1.2 .93 .93 0 0 1-1.2 .6 5.3 5.3 0 0 1-4.5-3l-1.9-2.6a.85 .85 0 0 1-.1-1.3 .85 .85 0 0 1 1.3 .1 11.7 11.7 0 0 0 10.1 1.1 17.4 17.4 0 0 0-10-.6l-.1-.6 2.7 .6a109.5 109.5 0 0 0 23.6 2.2l2.9-.5 .3 .9a87.4 87.4 0 0 0-16.2-.3v-.8l2.4 .5a124.4 124.4 0 0 0 25.6 0 .74 .74 0 0 1 1.2 .3 .74 .74 0 0 1-.7 .9l-3 .1a127.7 127.7 0 0 1-26.2-.6l-.7-.1a.69 .69 0 0 1-.6-.8 .69 .69 0 0 1 .7-.6h18.2a.79 .79 0 0 1 1 .5 .79 .79 0 0 1-.4 1 51.5 51.5 0 0 1-16.5-.1l-15-1.9a.97 .97 0 0 1-1-.3 .97 .97 0 0 1-.1-1.1 24.2 24.2 0 0 1 12.9 .2 1.14 1.14 0 0 1 .9 1.3 1.14 1.14 0 0 1-1.3 .9 17 17 0 0 1-11.8-.8 .9 .9 0 0 1-.3-1.5 .9 .9 0 0 1 1.5 .3l1.9 3 1.2 1.2 1 .6-.2 .6a29.6 29.6 0 0 0-7.7-3.6 .79 .79 0 0 1-.5-.9 .79 .79 0 0 1 .8-.6h2.8a39.2 39.2 0 0 1 12.9 1 .73 .73 0 0 1 .4 .9 .73 .73 0 0 1-.9 .4l-16.9-1.8a.81 .81 0 0 1-1-.3 .81 .81 0 0 1 .2-1.1 76 76 0 0 1 16 2.9 .71 .71 0 0 1 .5 .9 .71 .71 0 0 1-.9 .4 83.2 83.2 0 0 1-15-3.1l-3.7-.9a.69 .69 0 0 1-.4-.8 .69 .69 0 0 1 .7-.5 49.2 49.2 0 0 1 16.6 2.4l.1 .7-.5 .4a64.1 64.1 0 0 0-14.5 0l.3-.9h.6a89.9 89.9 0 0 1 19.4 .2 .89 .89 0 0 1 .9 1.1 .89 .89 0 0 1-1.3 .6l-20.9 .8-.6-1.2 2.3-.3a80.7 80.7 0 0 1 18.2-2.4l2.1 .1a.81 .81 0 0 1 .8 .8 .81 .81 0 0 1-.8 .9 104 104 0 0 1-24.9-1.1l-.6-.5z" fill="#fff"/>
<g font-size="7.9">
<text x="61.5" y="165.9" transform="rotate(-88 61.5 165.9)">ROAD LOT 4</text>
<text x="142.3" y="259.2">LOT PLAN</text>
</g>
<text font-size="5.3" x="318.9" y="36.3">OFFICE OF THE BUILDING OFFICIAL</text>
<g font-size="3.9">
<text x="152.9" y="53.7" transform="rotate(-1 152.9 53.7)">12.50 M</text>
<text x="141.8" y="59.8" transform="rotate(-1 141.8 59.8)">10.50 M</text>
<text x="213.6" y="58" transform="rotate(-1 213.6 58)">2.00 M</text>
<text x="232.6" y="69.2">1</text>
<text x="241.4" y="71.9" transform="rotate(89 241.4 71.9)">2.00 M</text>
<text x="86" y="72.8">4</text>
<text x="250.8" y="131" transform="rotate(89 250.8 131)">12.73 M</text>
<text x="147.3" y="135.2">BLK 1 LOT 45</text>
<text x="242.9" y="132.4" transform="rotate(89 242.9 132.4)">8.73 M</text>
<text x="257.5" y="137.3">LOT 7480-C (LRC)</text>
<text x="141.3" y="140">AREA = 164.00 SQM</text>
<text x="75.3" y="149" transform="rotate(-88 75.3 149)">12.75 M</text>
<text x="142.9" y="144.7">UNIT ID: BF1-0145</text>
<text x="244.4" y="192.9" transform="rotate(88 244.4 192.9)">2.00 M</text>
<text x="236.5" y="212.8">2</text>
<text x="81.5" y="216.5">3</text>
<text x="141.8" y="220.4" transform="rotate(-2 141.8 220.4)">11.22 M</text>
<text x="217.6" y="218.5" transform="rotate(-1 217.6 218.5)">2.00 M</text>
<text x="153.2" y="226.4" transform="rotate(-1 153.2 226.4)">13.22 M</text>
</g>
<g font-size="3.8">
<text x="317.6" y="62.3">TECHNICAL DESCRIPTION:</text>
<text x="332" y="68.9">BEARING</text>
<text x="371.3" y="68.9">DISTANCE</text>
<text x="328.3" y="75.7">S01 DEG 27'E</text>
<text x="371.6" y="75.7">12.73 MTS</text>
<text x="327.8" y="82.4">S88 DEG 34'W</text>
<text x="371.6" y="82.4">13.22 MTS</text>
<text x="328.2" y="89.1">N01 DEG 47'E</text>
<text x="371.6" y="89.1">12.75 MTS</text>
<text x="328.2" y="95.9">N88 DEG 34'E</text>
<text x="371.6" y="95.9">12.50 MTS</text>
<text x="317.4" y="129.7">PROJECT TITLE:</text>
<text x="334.2" y="139">VIVIENNE HOUSE MODEL</text>
<text x="317.4" y="149.8">LOCATION:</text>
<text x="334.3" y="158.1">BELLEFORT ESTATES</text>
<text x="317.5" y="170">OWNER:</text>
<text x="317.7" y="190.2">ADDRESS:</text>
<text x="317.5" y="210.4">SHEET CONTENT:</text>
<text x="336.8" y="220.4">UNIT 0145 LOT PLAN</text>
<text x="317.5" y="250.8">CONTRACTOR:</text>
</g>
<g font-size="3.2">
<text x="142.8" y="264.2">SCALE:</text>
<text x="173.3" y="264.2">NTS</text>
</g>
<g font-size="2.8">
<text x="316.8" y="230">DESIGNED BY:</text>
<text x="357.4" y="230">APPROVED BY: MRO</text>
<text x="316.8" y="236.7">DRAWN BY: MGB</text>
<text x="357.2" y="236.7">DATE:</text>
<text x="316.9" y="243.4">CHECKED BY: FOB</text>
</g>
<text font-size="2.3" x="338.5" y="161.1">Brgy. Molino IV, Bacoor, Cavite</text>
</svg>
